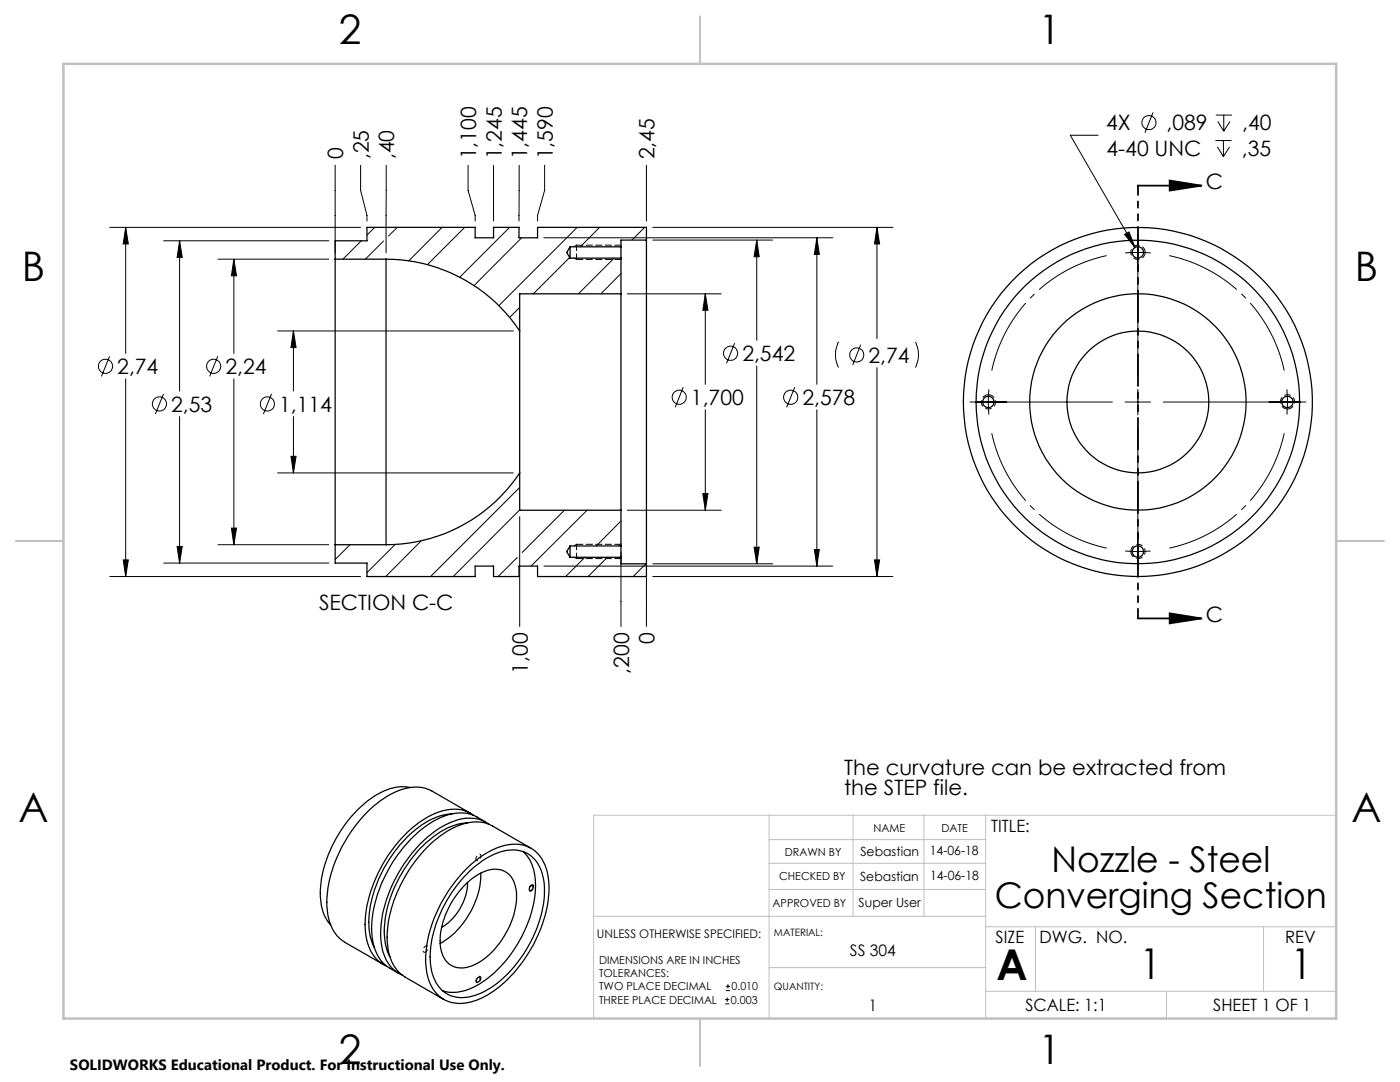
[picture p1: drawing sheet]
<svg xmlns="http://www.w3.org/2000/svg" width="279mm" height="216mm" viewBox="0 0 279 216" stroke-linecap="round" stroke-linejoin="round" font-family="sans-serif">
<g fill="none" stroke="#000" stroke-width=".2">
<path d="M66.9 33v17.4M72 33v5l1.2 5v1.1M77.1 33l-.1 17.4M93.4 33v5l1.4 5v1.1M98.5 33v11.1M103.6 33v11.1M108.7 33v5l-1.4 5v1.1M129 33v11.1M219.1 27h-5.5l12.9 22.4M230.1 22.4l-1.6 4.1M242.6 28h3.2M242.6 23h3.3"/>
<path d="M243 29.3l1.2 2M243 24.2l1.2 2M244.2 28v3.3M244.2 23v3.2M245.4 29.3l-1.2 2M245.5 24.2l-1.3 2M21.9 45.4h50.1M25.1 45.4l.5 3.3h-1zM25.1 45.4v25.1M32.7 48h32.9M35.8 48l.6 3.4h-1.1zM35.8 48v30"/>
<path d="M43.5 51.7h22.1M46.7 51.7l.5 3.3h-1zM46.7 51.7v18.8M72.1 48l-3.7 3.7M74.8 45.4l-1.6 1.5M76.6 48.1l-3.7 3.6M79.3 45.4l-1.8 1.7M88.2 45.4l-6.6 6.7M92.7 45.4l-7.4 7.4M101.7 45.4l-9.9 9.9M104.1 47.4l-9.5 9.6M108.5 47.4h57.7"/>
<path d="M113.7 51.4l-7.3 7.2M115.2 45.4l-15.6 15.6M119.7 45.4l-3.9 3.8M122.6 51.5l-7.2 7.1M123.9 54.6l-4 4M125.2 58.6h18.7M128.7 45.4l-2.6 2.5M130.3 45.4h47.9M130.3 47.9h23.9M140.8 58.6l.5 3.3h-1zM140.8 58.6v18.1M151 47.9l.5 3.3h-1z"/>
<path d="M151 47.9v20M163 47.4l.5 3.4h-1zM163 47.4v29.3M175 45.4l.5 3.3h-1zM175 45.4v22.2M224.4 46.8l.9-.5 1.2 3.1zM224.5 50.5l1.3-.1 3.8 .1M227.1 46.7v28.4M21.9 71.1l-1.7 4M25.1 75.6v39.4M32.6 78.6l-1.6 4M43.5 71.1l-1.7 4"/>
<path d="M46.7 75.6v33.1M54.2 78.6l-1.6 4M55.4 66h47M58.6 66l.5 3.4h-1zM58.6 66v12M103.7 61.3l-2 2.1M136.3 77.3l-1.5 4M146.6 68.5l-1.6 4M151 73v39.5M158.6 77.3l-1.6 4M167.4 68.2a5.7 5.7 0 0 0 0 5.1M171.8 68.8l-1.6 4"/>
<path d="M175 73.3v41.7M182.7 68.2a5.7 5.7 0 0 1 0 5.1M197.3 77.7l-.1 1.9 .1 3.1M227.1 77.7v5.1M256.8 77.7l.1 1.6-.1 3.4M35.8 83.1v29.3M55.4 94.4h47M58.1 91.1h1l-.5 3.3zM58.6 83.1v11.3M103.7 97.3l-17.8 17.7M140.3 98.5h1l-.5 3.3zM140.8 81.8v20"/>
<path d="M163 81.8v31.2M193.6 80.2h28.4M224.5 80.2h5.1M227.1 85.3v28.4M232.2 80.2h28.4M21.9 115h50.1M24.6 111.7h1l-.5 3.3zM32.7 112.4h32.9M35.3 109h1.1l-.6 3.4zM43.5 108.7h22.1M46.2 105.4h1l-.5 3.3zM69.9 108.7l-3 3"/>
<path d="M78.9 108.6l-5.7 5.7M84.1 107.9l-7.1 7.1M103.2 111.2l-3.8 3.8M103.7 101.7l-13.2 13.3M103.7 103.1v21.9M108.5 113h57.7M112.6 101.8l-8.4 8.4M116.7 111.2l-3.8 3.8M117.2 101.8l-11.2 11.2M121.2 111.2l-3.8 3.8M123.9 104l-4.9 4.9M123.9 108.5l-.4 .4"/>
<path d="M123.9 110.2v14.8M125.2 101.8h18.7M128.9 112.5l-2.5 2.5M129 115v10M130.3 115h47.9M130.3 112.5h23.9M150.5 109.2h1l-.5 3.3zM162.5 109.6h1l-.5 3.4zM174.5 111.7h1l-.5 3.3zM224.5 110l2.3 .1 2.8-.1M144.7 199.5h.9M144.9 197.7h.8"/>
<path d="M144.9 196.8h.8M145.1 199v.9M145.3 196.4v.8M144.7 200.3h.9"/>
<circle cx="229.3" cy="24.5" r="1.41"/>
<circle cx="21.1" cy="73.1" r="1.42"/>
<circle cx="42.6" cy="73.1" r="1.42"/>
<circle cx="135.5" cy="79.3" r="1.4"/>
<circle cx="145.8" cy="70.5" r="1.41"/>
<circle cx="157.8" cy="79.3" r="1.41"/>
<circle cx="171" cy="70.8" r="1.42"/>
<circle cx="31.8" cy="80.6" r="1.42"/>
<circle cx="53.4" cy="80.6" r="1.42"/>
</g>
<path d="M227.1 37h12.7M233.4 36l6.4 1-6.4 1zM227.1 123.4h12.7M233.4 122.4l6.4 1-6.4 1z" fill="none" stroke="#000" stroke-width=".35"/>
<path d="M228.5 50.3a1.42 1.42 0 0 1-2.1 1.3 1.42 1.42 0 0 1-.1-2.4 1.42 1.42 0 0 1 2.2 1v.1M197.3 78.8a1.42 1.42 0 0 1 1.2 2.1 1.42 1.42 0 0 1-2.4 .1 1.42 1.42 0 0 1 1-2.2h.2M257 81.6a1.42 1.42 0 0 1-1.3-2.1 1.42 1.42 0 0 1 2.4-.1 1.42 1.42 0 0 1-1 2.2h-.1M225.7 110a1.42 1.42 0 0 1 2.1-1.2 1.42 1.42 0 0 1 .1 2.4 1.42 1.42 0 0 1-2.2-1v-.2" fill="none" stroke="#000" stroke-width=".2" stroke-dasharray="1.3 .6" stroke-linecap="butt"/>
<path d="M96 170.8a.69 .69 0 0 1-.2 .7 .69 .69 0 0 1-.8 .1 .77 .77 0 0 1 .9-1l.1 .2M106 177.8a.4 .4 0 0 1-.5-.2 .4 .4 0 0 1 .1-.5l.2-.2a.42 .42 0 0 1 .6-.3 .42 .42 0 0 1 .1 .6l-.5 .6M84.9 188.8a.4 .4 0 0 1 .6 .1 .4 .4 0 0 1-.2 .6l-.1 .2a.42 .42 0 0 1-.6 .3 .42 .42 0 0 1-.1-.7l.4-.5M95 195.8a.69 .69 0 0 1 .2-.7 .69 .69 0 0 1 .7-.1 .77 .77 0 0 1-.9 1v-.2" fill="none" stroke="#000" stroke-width=".2" stroke-dasharray="1.3 .6" stroke-dashoffset=".7" stroke-linecap="butt"/>
<path d="M222.1 50.8a29.8 29.8 0 0 0-24.4 24.3M256.5 75.1a29.8 29.8 0 0 0-24.3-24.3M197.7 85.2a29.8 29.8 0 0 0 24.4 24.4M232.2 109.6a29.8 29.8 0 0 0 24.3-24.4" fill="none" stroke="#000" stroke-width=".2" stroke-dasharray="15.2 1.3 1.3 1.3" stroke-dashoffset="-1.2" stroke-linecap="butt"/>
<path d="M227.1 37v86.4" fill="none" stroke="#000" stroke-width=".35" stroke-dasharray="6.3 1.3 1.3 1.3 1.3 1.3" stroke-dashoffset="4.4"/>
<g fill="none" stroke="#c0c0c0" stroke-width=".2">
<path d="M153.5 162.7v40.5M153.5 177.5h43.2M153.5 172.3h43.2M153.5 167.5h43.2M170.3 162.7v20.1M184.4 162.7v20.1M196.7 162.7v40.5M266.7 162.7h-148.2v40.5M118.5 182.8h78.2M153.6 193.1h43.1M196.7 197.8h70M196.7 184.9h70"/>
<path d="M206.7 184.9v12.9M232.8 197.8v5.4M252.2 184.9v12.9"/>
</g>
<path d="M139.7 3.2v9.5M3.1 107.9h9.6M266.7 107.9h9.5M139.7 203.2v9.6" fill="none" stroke="#c0c0c0" stroke-width=".25"/>
<path d="M12.7 12.7h254v190.5h-254z" fill="none" stroke="#c0c0c0" stroke-width=".5"/>
<path d="M115.1 48.9v2.9M115.1 108.6v2.9" fill="none" stroke="#000" stroke-width=".2" stroke-dasharray="1.3 .6" stroke-dashoffset=".2"/>
<path d="M115.1 48.9l-.5 .3M115.1 51.8l-.5-.3M124 51.8h-8.9M124 48.9h-8.9M115.1 108.6l-.5 .3M115.1 111.5l-.5-.3M124 111.5h-8.9M124 108.6h-8.9" fill="none" stroke="#000" stroke-width=".2" stroke-dasharray="1.3 .6"/>
<g fill="#000">
<path d="M233.4 36l6.4 1-6.4 1zM233.4 122.4l6.4 1-6.4 1z"/>
<path d="M224.4 46.8l2.1 2.6-1.2-3.1zM58.1 91.1h1l-.5 3.3zM58.6 66l.5 3.4h-1zM46.7 51.7l.5 3.3h-1zM46.2 105.4h1l-.5 3.3zM35.8 48l.6 3.4h-1.1zM35.3 109h1.1l-.6 3.4zM25.1 45.4l.5 3.3h-1zM24.6 111.7h1l-.5 3.3zM175 45.4l.5 3.3h-1zM174.5 111.7h1l-.5 3.3zM150.5 109.2h1l-.5 3.3zM151 47.9l.5 3.3h-1zM140.8 58.6l.5 3.3h-1zM140.3 98.5h1l-.5 3.3zM163 47.4l.5 3.4h-1zM162.5 109.6h1l-.5 3.4z"/>
</g>
<g fill="none" stroke="#000" stroke-width=".25">
<path d="M66.9 51.7v57M66.9 51.7h10.1M77 51.7v57M77 51.7a32.2 32.2 0 0 1 26.7 14.3M113.8 49.2v2.3M113.8 49.2l-.7 1.2 .7 1.1M113.8 51.5h10.1M113.8 49.2h10.1M123.9 58.6v43.2M123.9 49.2v2.3M123.9 51.5v7.1M123.9 58.6h-20.2v7.4"/>
<path d="M129 47.9v64.6M129 47.9v-2.5h-21.7v2h-3.7v-2h-5.1v2h-3.7v-2h-21.6v2.6h-6.3v3.7M129 47.9h-5.1v1.3M103.7 66v28.4M103.7 94.4a32.1 32.1 0 0 1-26.7 14.3M103.7 94.4v7.4h20.2M66.9 108.7v3.7h6.3v2.6h21.6v-2h3.7v2h5.1v-2h3.7v2h21.7v-2.5M66.9 108.7h10.1M113.8 108.9v2.3M113.8 111.2h10.1M113.8 108.9h10.1M113.8 108.9l-.7 1.2 .7 1.1"/>
<path d="M123.9 108.9v2.3M123.9 101.8v7.1M123.9 111.2v1.3h5.1M81.8 157.1a10 10 0 0 0-7.9 2.4 25.4 25.4 0 0 0-10 18.7 9 9 0 0 0 2.1 6.4M90.2 162.4a13.7 13.7 0 0 0-8.8 4.5 25.3 25.3 0 0 0-7.8 17.8 10 10 0 0 0 1.1 4.5M92.4 177a9.3 9.3 0 0 1 6.7-3.5 4 4 0 0 1 3.8 3.6 14.6 14.6 0 0 1-2.6 10.2 12.3 12.3 0 0 1-7.4 5.8 4.1 4.1 0 0 1-5-3.9 15.6 15.6 0 0 1 4.1-11.8zM92.8 173.7a15.4 15.4 0 0 1 9.8-5.2 6.4 6.4 0 0 1 6.5 5.2 21.1 21.1 0 0 1-2.4 14.3 24.1 24.1 0 0 1-11.6 11.6 7 7 0 0 1-8.2-1.6 11.2 11.2 0 0 1-1.8-8.7 28.4 28.4 0 0 1 7.7-15.6zM93.3 164.2a13.8 13.8 0 0 0-8.8 4.5 25.5 25.5 0 0 0-7.8 17.8 10.7 10.7 0 0 0 1.1 4.4M93.3 176.1a10.8 10.8 0 0 1-5.2 8.9M93.6 173.9a13.7 13.7 0 0 1 8.9-4.3 6.2 6.2 0 0 1 5.9 5.7 21.5 21.5 0 0 1-3.6 14.6 20.4 20.4 0 0 1-10.1 8.7 6.2 6.2 0 0 1-7.5-2.2 12.8 12.8 0 0 1-.8-9.7 27.2 27.2 0 0 1 7.2-12.8zM93.9 162.3l-7.6-4.4a8.3 8.3 0 0 0-8 .4 26.6 26.6 0 0 0-11.9 15.2 16.7 16.7 0 0 0-.3 11.4 6.6 6.6 0 0 0 2.7 3.1l7.7 4.4M94.5 162.7a7.6 7.6 0 0 0-8-.2 25.1 25.1 0 0 0-11.6 13.1 19.3 19.3 0 0 0-1.5 12.6 6.7 6.7 0 0 0 3.8 4.6"/>
<path d="M95.9 174.2a16.5 16.5 0 0 1-8.1 14M97 164.1l-1.8-1.1a8.3 8.3 0 0 0-8 .5 26.6 26.6 0 0 0-11.9 15.1 17.5 17.5 0 0 0-.4 10.9 6.6 6.6 0 0 0 2.9 3.7l1.8 1M97.6 164.5a7.7 7.7 0 0 0-8-.2 25 25 0 0 0-11.3 12.3 20.6 20.6 0 0 0-1.9 13.4 6.8 6.8 0 0 0 3.9 4.6M104.4 169.9a9.5 9.5 0 0 1 2.4 8.1 25.6 25.6 0 0 1-11.1 18.3 9.1 9.1 0 0 1-7.4 1.4M106 169.3l-7.7-4.5a8.3 8.3 0 0 0-8 .5 26.6 26.6 0 0 0-11.9 15.1 16.7 16.7 0 0 0-.3 11.4 6.6 6.6 0 0 0 2.8 3.2l7.6 4.4M106 176.7a.36 .36 0 0 1 .5 .2 .36 .36 0 0 1-.2 .5l-.1 .1a.34 .34 0 0 1-.5 .1 .34 .34 0 0 1 0-.5zM95.4 195a.36 .36 0 0 1 .5 .2 .36 .36 0 0 1-.2 .5 .34 .34 0 0 1-.3 .3 .34 .34 0 0 1-.3-.3z"/>
<circle cx="227.1" cy="50.4" r="1.13"/>
<circle cx="197.2" cy="80.2" r="1.13"/>
<circle cx="227.1" cy="80.2" r="34.8"/>
<circle cx="227.1" cy="80.2" r="21.6"/>
<circle cx="227.1" cy="80.2" r="32.3"/>
<circle cx="227.1" cy="80.2" r="14.2"/>
<circle cx="256.9" cy="80.2" r="1.13"/>
<circle cx="227.1" cy="110" r="1.13"/>
</g>
<g font-size="8.5">
<text x="198.9" y="195.5">A</text>
<text x="227.5" y="195.4">1</text>
<text x="257.6" y="195.4">1</text>
</g>
<g font-size="8.1">
<text x="67.6" y="8.9">2</text>
<text x="207.3" y="8.9">1</text>
<text x="4.4" y="56.2">B</text>
<text x="270.4" y="56.2">B</text>
<text x="3.7" y="164.1">A</text>
<text x="269.7" y="164.1">A</text>
<text x="67.6" y="212.4">2</text>
<text x="207.3" y="212.4">1</text>
</g>
<g font-size="7.1">
<text x="209.9" y="174">Nozzle - Steel</text>
<text x="198.5" y="181.1">Converging Section</text>
</g>
<g font-size="4.2">
<text x="220.8" y="26">4X</text>
<text x="232.8" y="26">,089</text>
<text x="247.9" y="26">,40</text>
<text x="68.5" y="31.8" transform="rotate(-90 68.5 31.8)">0</text>
<text x="73.6" y="31.8" transform="rotate(-90 73.6 31.8)">,25</text>
<text x="78.7" y="31.8" transform="rotate(-90 78.7 31.8)">,40</text>
<text x="95" y="31.8" transform="rotate(-90 95 31.8)">1,100</text>
<text x="100.1" y="31.8" transform="rotate(-90 100.1 31.8)">1,245</text>
<text x="105.2" y="31.8" transform="rotate(-90 105.2 31.8)">1,445</text>
<text x="110.3" y="31.8" transform="rotate(-90 110.3 31.8)">1,590</text>
<text x="130.6" y="31.8" transform="rotate(-90 130.6 31.8)">2,45</text>
<text x="220.8" y="31.1">4-40 UNC</text>
<text x="247.8" y="31.1">,35</text>
<text x="240.6" y="37.7">C</text>
<text x="23.4" y="74.6">2,74</text>
<text x="45" y="74.6">2,24</text>
<text x="148.2" y="72">2,542</text>
<text x="173.3" y="72.4">2,74</text>
<text x="34.2" y="82.1">2,53</text>
<text x="55.7" y="82.1">1,114</text>
<text x="137.9" y="80.8">1,700</text>
<text x="160.2" y="80.8">2,578</text>
<text x="63.7" y="121.7">SECTION C-C</text>
<text x="240.6" y="124.1">C</text>
<text x="130.6" y="128.5" transform="rotate(-90 130.6 128.5)">0</text>
<text x="105.3" y="134.4" transform="rotate(-90 105.3 134.4)">1,00</text>
<text x="125.6" y="134.4" transform="rotate(-90 125.6 134.4)">,200</text>
<text x="168.5" y="154.5">The curvature can be extracted from</text>
<text x="168.5" y="158.7">the STEP file.</text>
</g>
<g font-size="3.4">
<text x="197.8" y="166">TITLE:</text>
<text x="198.7" y="188.1">SIZE</text>
<text x="207.5" y="188.1">DWG. NO.</text>
<text x="256.5" y="188.2">REV</text>
<text x="204.7" y="201.7">SCALE: 1:1</text>
<text x="242.1" y="201.7">SHEET 1 OF 1</text>
</g>
<g font-size="3.2">
<text x="169.6" y="190.8">SS 304</text>
<text x="173.4" y="201.7">1</text>
</g>
<text font-size="3" x="14" y="213.5">SOLIDWORKS Educational Product. For Instructional Use Only.</text>
<g font-size="2.5">
<text x="171.7" y="170.8">Sebastian</text>
<text x="185.6" y="170.7">14-06-18</text>
<text x="171.7" y="175.8">Sebastian</text>
<text x="185.6" y="175.6">14-06-18</text>
<text x="171.4" y="181">Super User</text>
</g>
<text font-size="2.4" x="119.1" y="187.1">UNLESS OTHERWISE SPECIFIED:</text>
<g font-size="2.2">
<text x="174.4" y="166">NAME</text>
<text x="187.9" y="166.1">DATE</text>
<text x="156.6" y="170.9">DRAWN BY</text>
<text x="155.5" y="175.6">CHECKED BY</text>
<text x="154.2" y="181.1">APPROVED BY</text>
<text x="119.5" y="192.3">DIMENSIONS ARE IN INCHES</text>
<text x="119.5" y="195">TOLERANCES:</text>
<text x="119.5" y="197.6">TWO PLACE DECIMAL</text>
<text x="146" y="197.6">0.010</text>
<text x="119.5" y="200.3">THREE PLACE DECIMAL</text>
<text x="145.9" y="200.3">0.003</text>
</g>
<g font-size="2">
<text x="154.5" y="186.9">MATERIAL:</text>
<text x="154.4" y="197.6">QUANTITY:</text>
</g>
</svg>
